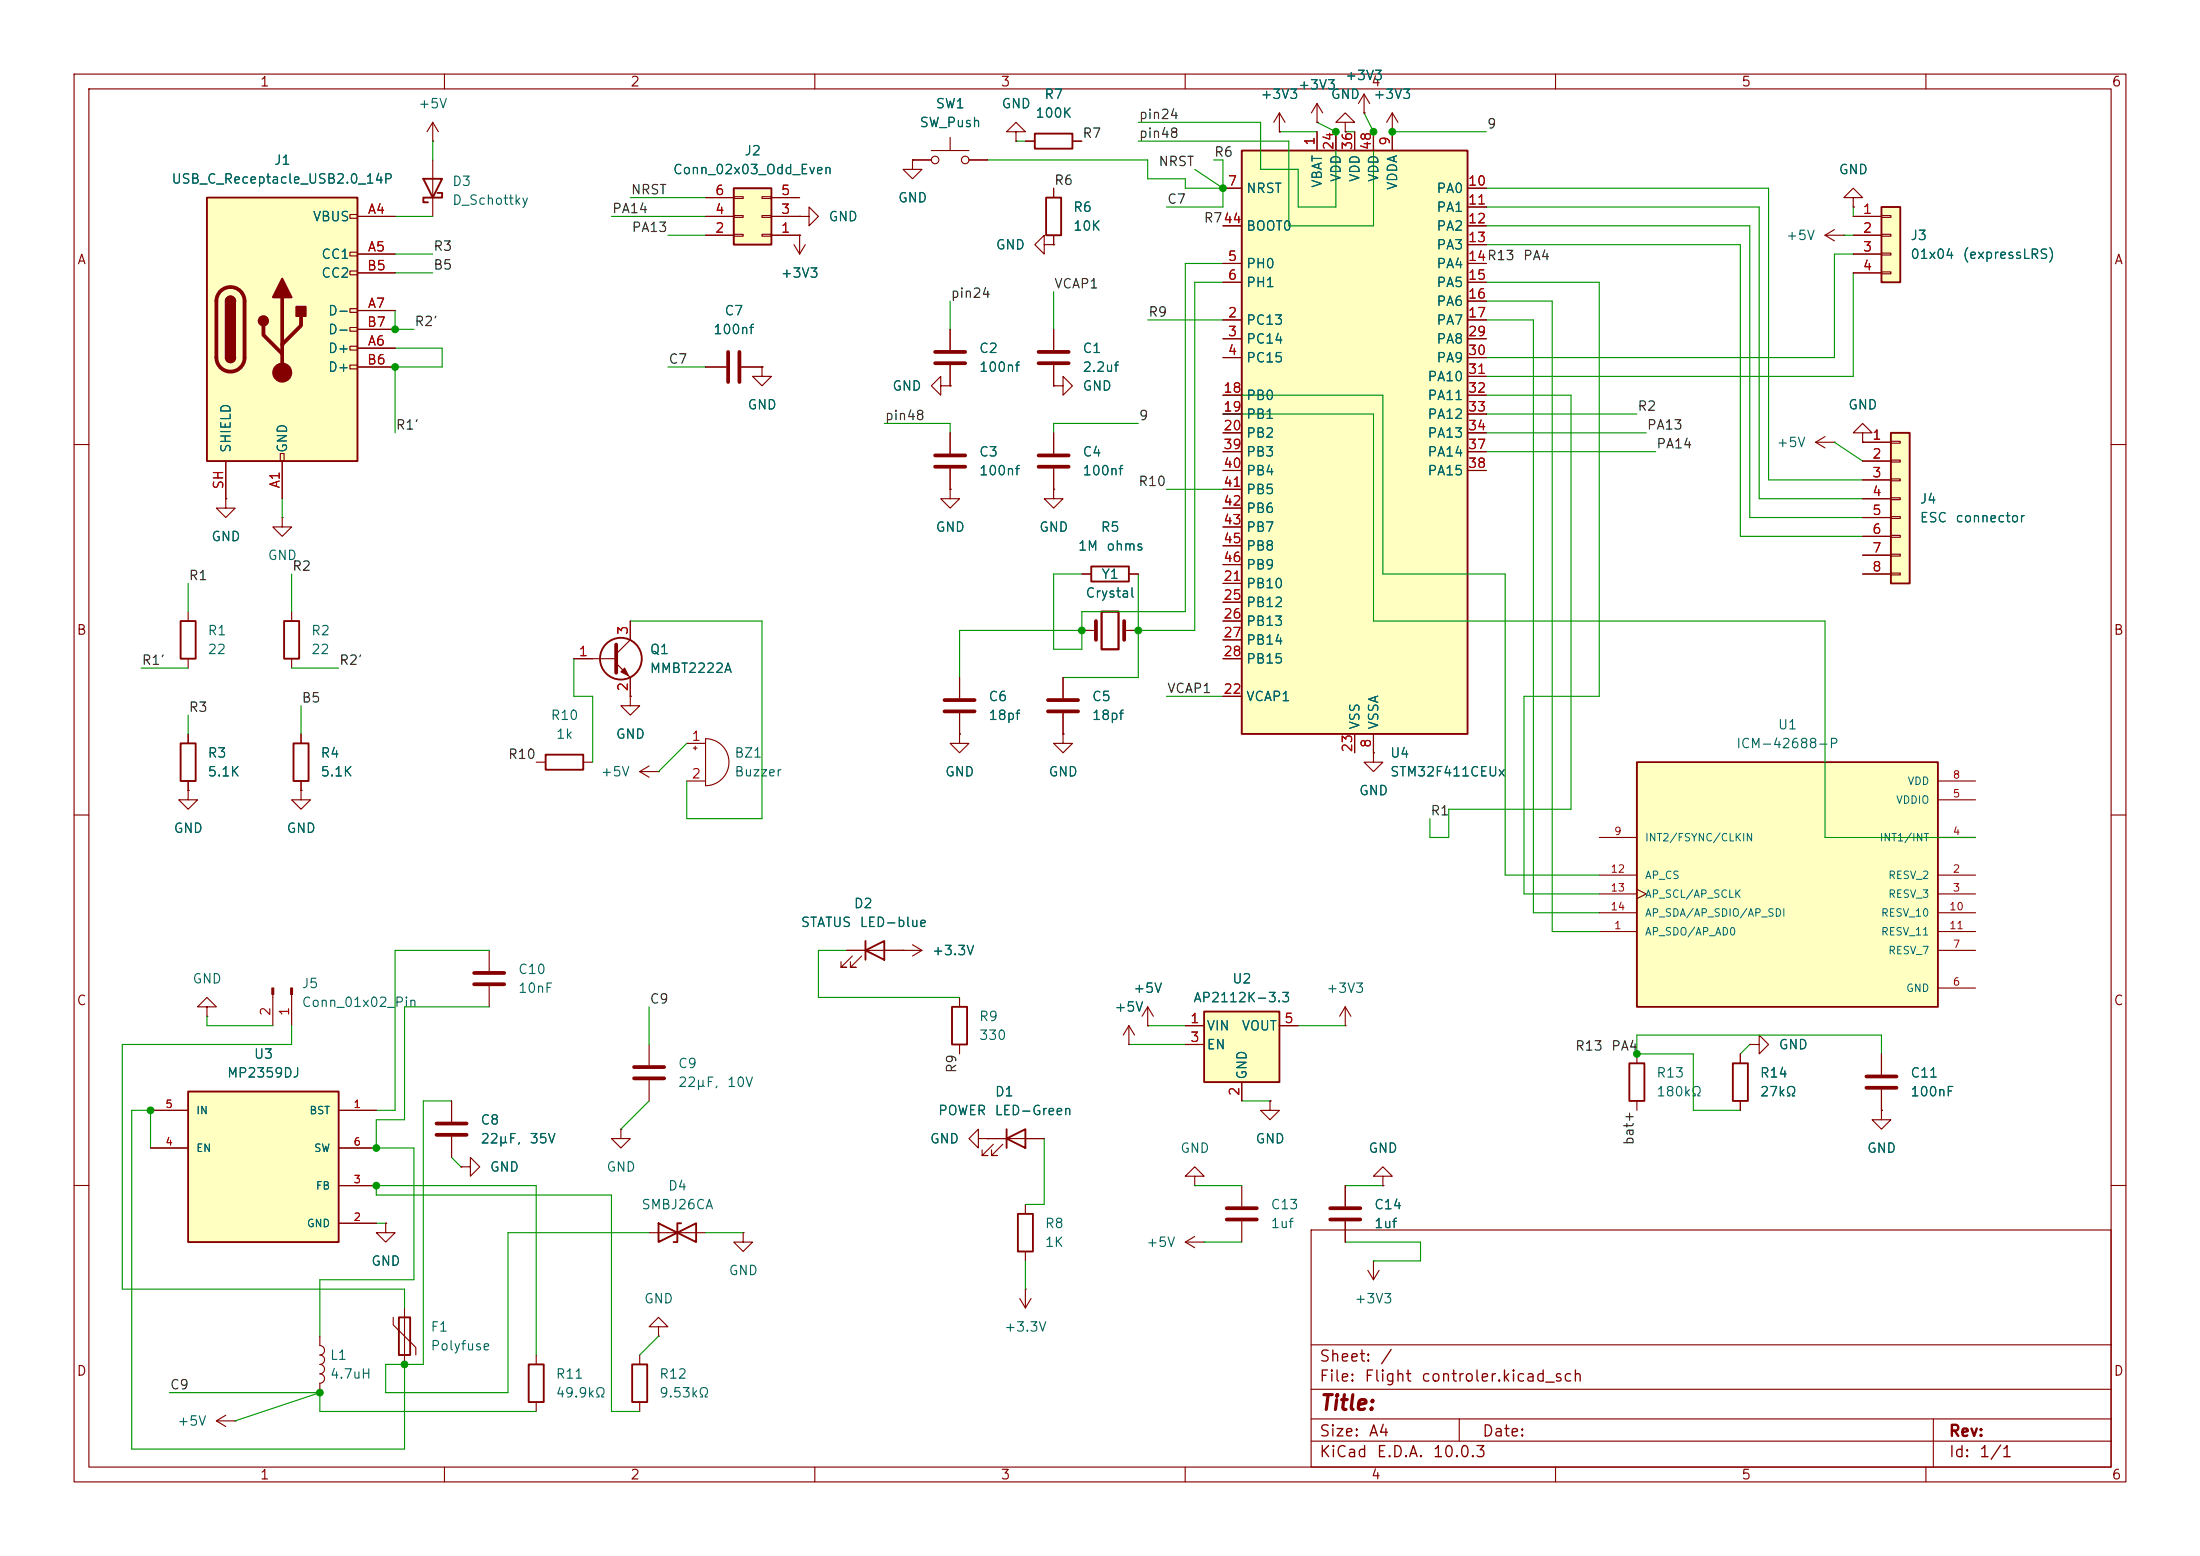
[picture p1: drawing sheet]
<svg xmlns="http://www.w3.org/2000/svg" width="297mm" height="210mm" viewBox="0 0 297 210" stroke-linecap="round" stroke-linejoin="round" font-family="sans-serif">
<g fill="none" stroke="#840000" stroke-width=".15">
<path d="M10 10h277v190h-277zM12 12h273v186h-273zM60 10v2M110 10v2M160 10v2M210 10v2M260 10v2M10 60h2M285 60h2M10 110h2M285 110h2M10 160h2"/>
<path d="M177 166h108v32h-108zM285 160h2M60 198v2M110 198v2M160 198v2M177 194.5h108M177 191.5h108M177 187.5h108M177 181.5h108M197 191.5v3M210 198v2M260 198v2"/>
<path d="M261 191.5v6.5"/>
</g>
<path d="M254 27.9h2.5v10.2h-2.5z" fill="#ffffc2"/>
<path d="M254 27.9h2.5v10.2h-2.5z" fill="none" stroke="#840000" stroke-width=".25"/>
<path d="M250.2 29.2h3.8M250.2 31.8h3.8M250.2 34.3h3.8M250.2 36.8h3.8M254 29.1h1.3v.2h-1.3zM254 31.6h1.3v.3h-1.3zM254 34.2h1.3v.2h-1.3zM254 36.7h1.3v.3h-1.3z" fill="none" stroke="#840000" stroke-width=".15"/>
<path d="M162.6 136.5h10.1v9.6h-10.1z" fill="#ffffc2"/>
<path d="M162.6 136.5h10.1v9.6h-10.1z" fill="none" stroke="#840000" stroke-width=".25"/>
<path d="M160 138.4h2.6M172.7 138.4h2.6M160 141h2.6M167.6 146.1v2.5" fill="none" stroke="#840000" stroke-width=".15"/>
<path d="M25.4 147.3h20.3v20.3h-20.3z" fill="#ffffc2"/>
<path d="M25.4 147.3h20.3v20.3h-20.3zM71.4 184.2h2v5h-2z" fill="none" stroke="#840000" stroke-width=".25"/>
<g fill="none" stroke="#840000" stroke-width=".15">
<path d="M107.2 33l.7 1.3M107.9 31.8h.1M107.9 29.2h1.3v-1.3l1.3 1.3-1.3 1.3v-1.3M107.9 29.2h.1M107.9 31.8v2.5M108.7 33l-.8 1.3M152.4 138.4l-.8 1.3M152.4 138.4l.8 1.3M152.4 138.4v2.6M154.9 138.4h.1M154.9 135.9l-.7 1.3M154.9 135.9l.8 1.3"/>
<path d="M154.9 135.9v2.5M181.6 138.4h.1M181.6 135.9l-.8 1.3M181.6 135.9l.8 1.3M181.6 135.9v2.5M20.3 149.9h5.1M20.3 154.9h5.1M45.7 149.9h5.1M45.7 154.9h5.1M152.4 141h.1M45.7 165.1h5.1M45.7 160h5.1"/>
<path d="M52.1 165.1v1.3h1.2l-1.2 1.2-1.3-1.2h1.3M52.1 165.1h.1M160 167.6l1.3 .8M160 167.6h2.6M161.3 166.9l-1.3 .7M162.6 167.6h.1M29.2 191.8l1.3 .7M29.2 191.8h2.5M30.5 191l-1.3 .8M31.7 191.8h.1M43.2 180.3v1.3a.64 .64 0 0 1 .6 .6 .64 .64 0 0 1-.6 .7 .64 .64 0 0 1 .6 .6 .64 .64 0 0 1-.6 .7 .64 .64 0 0 1 .6 .6 .64 .64 0 0 1-.6 .6 .64 .64 0 0 1 .6 .7 .64 .64 0 0 1-.6 .6v1.3M72.4 182.9v1.3"/>
<path d="M72.4 189.2v1.3"/>
</g>
<path d="M99.1 25.4h5v7.6h-5z" fill="#ffffc2"/>
<path d="M99.1 25.4h5v7.6h-5zM220 143.5h2v5.1h-2z" fill="none" stroke="#840000" stroke-width=".25"/>
<g fill="none" stroke="#840000" stroke-width=".15">
<path d="M128.3 18.5v1.8M95.2 31.8h3.9M95.2 29.2h3.9M95.2 26.7h3.9M99.1 31.6h1.2v.3h-1.2zM99.1 29.1h1.2v.2h-1.2zM99.1 26.5h1.2v.3h-1.2zM102.9 31.6h1.2v.3h-1.2zM102.9 29.1h1.2v.2h-1.2zM102.9 26.5h1.2v.3h-1.2zM104.1 31.8h3.8M104.1 29.2h3.8"/>
<path d="M104.1 26.7h3.8M123.2 21.6v1.3h1.3l-1.3 1.2-1.3-1.2h1.3M123.2 21.6h.1M123.2 21.6h2.5M125.7 20.3h5.1M130.8 21.6h2.5M95.2 49.5h2.8M100.1 49.5h2.8M127 52.1v-1.3l-1.3 1.3 1.3 1.2v-1.2h1.3M128.3 52.1h.1M128.3 44.5v2.7M128.3 49.3v2.8"/>
<path d="M143.5 99.1v1.2h1.3l-1.3 1.3-1.3-1.3h1.3M143.5 99.1h.1M143.5 91.4v2.8M143.5 96.3v2.8M185.4 101.6v1.3h1.3l-1.3 1.2-1.3-1.2h1.3M185.4 101.6h.1M161.3 158.8h1.3l-1.3-1.3-1.3 1.3h1.3v1.2M221 142.2v1.3M221 148.6v1.3M161.3 160h.1"/>
<circle cx="126.2" cy="21.6" r=".51"/>
<circle cx="130.3" cy="21.6" r=".51"/>
</g>
<path d="M98.3 47.5v4.1M99.8 47.5v4.1M126.2 47.5h4.1M126.2 49h4.1M141.5 94.5h4M141.5 96h4" fill="none" stroke="#840000" stroke-width=".51"/>
<path d="M221 102.9h40.6v33h-40.6z" fill="#ffffc2"/>
<path d="M57.1 24.1h2.6l-1.3 2.6zM59.1 26h.6v.7h-2.6v.6h.7M24.4 83.8h2v5.1h-2zM38.4 83.8h2v5.1h-2zM221 102.9h40.6v33h-40.6zM233.9 143.5h2.1v5.1h-2.1z" fill="none" stroke="#840000" stroke-width=".25"/>
<g fill="none" stroke="#840000" stroke-width=".15">
<path d="M58.4 19.1h.1M58.4 16.5v2.6M58.4 16.5l-.7 1.3M58.4 16.5l.8 1.3M58.4 21.6v7.6M102.9 49.5v1.3h1.2l-1.2 1.3-1.3-1.3h1.3M102.9 49.5h.1M30.5 67.3v1.3h1.2l-1.2 1.3-1.3-1.3h1.3M30.5 67.3h.1M38.1 69.9v1.2h1.3l-1.3 1.3-1.3-1.3h1.3M38.1 69.9h.1M25.4 82.6v1.2"/>
<path d="M25.4 88.9v1.3M39.4 82.6v1.2M39.4 88.9v1.3M215.9 118.1h5.1M215.9 113h5.1M261.6 118.1h5.1M261.6 113h5.1M261.6 108h5.1M261.6 105.4h5.1M215.9 125.7h5.1M215.9 120.7h5.1M215.9 123.2h5.1"/>
<path d="M221 120l1.2 .7-1.2 .6M261.6 125.7h5.1M261.6 120.7h5.1M261.6 133.4h5.1M261.6 128.3h5.1M261.6 123.2h5.1M171.4 148.6v1.3h1.3l-1.3 1.2-1.2-1.2h1.2M171.4 148.6h.1M186.7 158.8h1.3l-1.3-1.3-1.3 1.3h1.3v1.2M234.9 142.2v1.3M234.9 148.6v1.3M236.2 141h1.3v-1.3l1.3 1.3-1.3 1.2v-1.2"/>
<path d="M236.2 141h.1M254 149.9v1.2h1.3l-1.3 1.3-1.3-1.3h1.3M254 149.9h.1M254 142.2v2.8M254 147.1v2.8M167.6 160v2.8M167.6 164.8v2.8M181.6 160v2.8M181.6 164.8v2.8M186.7 160h.1"/>
</g>
<path d="M252 145.3h4M252 146.8h4M165.6 163.1h4.1M165.6 164.6h4.1M179.6 163.1h4M179.6 164.6h4" fill="none" stroke="#840000" stroke-width=".51"/>
<path d="M27.9 26.7h20.4v35.5h-20.4z" fill="#ffffc2"/>
<g fill="none" stroke="#840000" stroke-width=".15">
<path d="M47.2 29h1.1v.5h-1.1zM47.2 34h1.1v.5h-1.1zM47.2 36.6h1.1v.5h-1.1zM48.3 29.2h5M48.3 34.3h5M48.3 36.8h5M142.2 25.4v1.3M142.2 31.8v1.2M250.2 26.7h1.3l-1.3-1.3-1.3 1.3h1.3v1.2M250.2 27.9h.1M47.2 41.7h1.1v.5h-1.1zM47.2 44.2h1.1v.5h-1.1z"/>
<path d="M47.2 46.7h1.1v.5h-1.1zM47.2 49.3h1.1v.5h-1.1zM48.3 47h5M48.3 41.9h5M48.3 49.5h5M48.3 44.5h5M128.3 58.4v2.8M30.5 62.2v5.1M37.8 61.2h.6v1h-.6zM38.1 62.2v5.1M128.3 66v1.3h1.2l-1.2 1.3-1.3-1.3h1.3M128.3 66h.1"/>
<path d="M128.3 63.2v2.8M129.5 99.1v1.2h1.3l-1.3 1.3-1.2-1.3h1.2M129.5 99.1h.1M129.5 91.4v2.8M129.5 96.3v2.8M114.3 128.3h10.2M115.1 129l-1.6 1.6h.8h-.8v-.8M116.3 129l-1.5 1.6h.8h-.8v-.8M121.9 128.3h.1M123.2 127.5l1.3 .8M124.5 128.3l-1.3 .7M129.5 134.6v1.3"/>
<path d="M129.5 141v1.2"/>
</g>
<path d="M27.9 26.7h20.4v35.5h-20.4zM141.2 26.7h2.1v5.1h-2.1zM30.5 40.6a.64 .64 0 0 1 .6-.6 .64 .64 0 0 1 .6 .6M30.5 48.3a.64 .64 0 0 0 .6 .6 .64 .64 0 0 0 .6-.6M116.8 128.3l2.6-1.3v2.5zM116.8 127v2.5M128.5 135.9h2.1v5.1h-2.1z" fill="none" stroke="#840000" stroke-width=".25"/>
<path d="M29.8 39.3a1.9 1.9 0 0 1 2-.4 1.9 1.9 0 0 1 1.2 1.7v7.7a1.91 1.91 0 0 1-1.9 1.9 1.91 1.91 0 0 1-1.9-1.9v-7.7a1.9 1.9 0 0 1 .6-1.3zM35.6 43.9v1.3l2.5 2.6M38.1 40.1v10.2M40.6 42.7v1.2l-2.5 2.6M126.2 61.5h4.1M126.2 63h4.1M127.5 94.5h4.1M127.5 96h4.1" fill="none" stroke="#840000" stroke-width=".51"/>
<g fill="#840000" stroke="#840000" stroke-width=".25">
<path d="M30.5 40.6h1.2v7.7h-1.2z"/>
<path d="M30.7 40.2a.64 .64 0 0 1 .7-.1 .64 .64 0 0 1 .3 .5h-1.2z"/>
<path d="M30.5 48.3h1.2a.64 .64 0 0 1-.6 .6 .64 .64 0 0 1-.6-.6z"/>
<path d="M38.1 37.6l1.3 2.5h-2.6z"/>
<path d="M40 41.4h1.3v1.3h-1.3z"/>
<circle cx="35.6" cy="43.3" r=".63"/>
</g>
<circle cx="38.1" cy="50.3" r="1.27" fill="#840000" stroke="#840000" stroke-width=".15"/>
<path d="M255.3 58.4h2.5v20.3h-2.5z" fill="#ffffc2"/>
<g fill="none" stroke="#840000" stroke-width=".25">
<path d="M139.7 18h5.1v2.1h-5.1zM255.3 58.4h2.5v20.3h-2.5zM24.4 100.3h2v5.1h-2zM39.6 100.3h2.1v5.1h-2.1zM135.9 153.7l2.5-1.3v2.5zM135.9 152.4v2.5M137.4 163.8h2v5.1h-2z"/>
<circle cx="83.8" cy="88.9" r="2.82"/>
</g>
<g fill="none" stroke="#840000" stroke-width=".15">
<path d="M137.2 17.8h1.2l-1.2-1.3-1.3 1.3h1.3v1.3M137.2 19.1h.1M138.4 19.1h1.3M144.8 19.1h1.2M172.7 17.8h.1M172.7 15.2l-.7 1.3M172.7 15.2l.8 1.3M172.7 15.2v2.6M177.8 16.5h.1M177.8 14l-.8 1.2M177.8 14l.8 1.2M177.8 14v2.5"/>
<path d="M181.6 16.5h1.3l-1.3-1.3-1.3 1.3h1.3v1.3M181.6 17.8h.1M184.1 15.2h.1M184.1 12.7l-.7 1.3M184.1 12.7l.8 1.3M184.1 12.7v2.5M188 17.8h.1M188 15.2l-.8 1.3M188 15.2l.7 1.3M188 15.2v2.6M141 33v-1.2l-1.3 1.2 1.3 1.3v-1.3h1.2M142.2 33h.1"/>
<path d="M246.4 31.8l1.2 .7M246.4 31.8h2.5M247.6 31l-1.2 .8M248.9 31.8h.1M245.1 59.7h2.5M245.1 59.7l1.3 .8M246.4 58.9l-1.3 .8M247.6 59.7h.1M251.5 58.4h1.2l-1.2-1.2-1.3 1.2h1.3v1.3M251.5 59.7h.1M251.5 59.7h3.8M255.3 59.6h1.2v.2h-1.2z"/>
<path d="M251.5 62.2h3.8M251.5 64.8h3.8M251.5 67.3h3.8M251.5 69.9h3.8M251.5 72.4h3.8M251.5 74.9h3.8M251.5 77.5h3.8M255.3 62.1h1.2v.3h-1.2zM255.3 64.6h1.2v.3h-1.2zM255.3 67.2h1.2v.2h-1.2zM255.3 69.7h1.2v.3h-1.2zM255.3 72.3h1.2v.2h-1.2z"/>
<path d="M255.3 74.8h1.2v.3h-1.2zM255.3 77.3h1.2v.3h-1.2zM25.4 99.1v1.2M40.6 99.1v1.2M77.5 88.9h5.7M83.2 89.5l1.9 1.9v2.6M85.1 94v1.3h1.3l-1.3 1.2-1.3-1.2h1.3M85.1 94h.1M85.1 83.8v2.6l-1.9 1.9M95.2 99.7a3.2 3.2 0 0 1 3.2 3.2 3.2 3.2 0 0 1-3.2 3.1zM25.4 106.7v1.3h1.3l-1.3 1.2-1.3-1.2h1.3M25.4 106.7h.1"/>
<path d="M25.4 105.4v1.3M40.6 106.7v1.3h1.3l-1.3 1.2-1.2-1.2h1.2M40.6 106.7h.1M40.6 105.4v1.3M86.4 104.1l1.2 .8M86.4 104.1h2.5M87.6 103.4l-1.2 .7M88.9 104.1h.1M92.7 100.3h2.5M92.7 105.4h2.5M93.6 101h.5M93.9 100.7v.5"/>
<path d="M27.9 135.9h1.3l-1.3-1.3-1.2 1.3h1.2v1.3M27.9 137.2h.1M36.8 134.2v4.2M39.4 134.2v4.2M66 128.3v2.8M66 133.1v2.8M132.1 153.7v-1.3l-1.3 1.3 1.3 1.2v-1.2h1.2M133.3 153.7h.1M133.3 153.7h7.7M134.1 154.4l-1.5 1.6h.7h-.7v-.8M135.4 154.4l-1.5 1.6h.7h-.7v-.8M137.7 175.3l.7 1.2"/>
<path d="M138.4 174h.1M138.4 162.6v1.2M138.4 168.9v1.3M138.4 174v2.5M139.2 175.3l-.8 1.2M184.7 171.5l.7 1.2M185.4 170.2h.1M185.4 170.2v2.5M186.2 171.5l-.8 1.2"/>
</g>
<path d="M83.2 87v3.8M64 131.3h4.1M64 132.8h4.1" fill="none" stroke="#840000" stroke-width=".51"/>
<g fill="#840000" stroke="#840000" stroke-width=".15">
<path d="M83.8 90.7l.5-.5 .5 1z"/>
<path d="M39.2 133.4h.3v.8h-.3z"/>
<path d="M36.7 133.4h.3v.8h-.3z"/>
</g>
<path d="M167.6 20.3h30.5v78.8h-30.5z" fill="#ffffc2"/>
<path d="M167.6 20.3h30.5v78.8h-30.5zM147.3 76.5h5.1v2h-5.1zM73.7 101.9h5v2h-5zM53.8 177.8h1.6v5.1h-1.6zM88.9 165.1v2.5l5.1-2.5v2.5zM91.9 165.1h-.5v2.5h-.5M85.3 184.2h2.1v5h-2.1z" fill="none" stroke="#840000" stroke-width=".25"/>
<g fill="none" stroke="#840000" stroke-width=".15">
<path d="M137.2 19.1h.1M138.4 19.1h1.3M144.8 19.1h1.2M172.7 17.8h.1M177.8 16.5h.1M177.8 17.8v2.5M180.3 17.8v2.5M181.6 17.8h.1M182.9 17.8v2.5M184.1 15.2h.1M185.4 17.8v2.5M188 17.8h.1"/>
<path d="M188 17.8v2.5M48.3 29.2h5M48.3 34.3h5M48.3 36.8h5M95.2 29.2h3.9M95.2 31.8h3.9M95.2 26.7h3.9M104.1 29.2h3.8M104.1 31.8h3.8M104.1 26.7h3.8M107.9 31.8h.1M107.9 29.2h.1"/>
<path d="M123.2 21.6h.1M123.2 21.6h2.5M130.8 21.6h2.5M142.2 33h.1M142.2 25.4v1.3M142.2 31.8v1.2M165.1 35.6h2.5M165.1 38.1h2.5M165.1 25.4h2.5M165.1 30.5h2.5M198.1 35.6h2.6M198.1 38.1h2.6"/>
<path d="M198.1 25.4h2.6M198.1 27.9h2.6M198.1 30.5h2.6M198.1 33h2.6M250.2 27.9h.1M250.2 29.2h3.8M250.2 31.8h3.8M250.2 34.3h3.8M250.2 36.8h3.8M48.3 49.5h5M48.3 47h5M48.3 41.9h5"/>
<path d="M48.3 44.5h5M95.2 49.5h2.8M100.1 49.5h2.8M102.9 49.5h.1M128.3 52.1h.1M128.3 44.5v2.7M128.3 49.3v2.8M128.3 58.4v2.8M142.2 52.1h1.3v-1.3l1.3 1.3-1.3 1.2v-1.2M142.2 52.1h.1M142.2 44.5v2.7M142.2 49.3v2.8"/>
<path d="M142.2 58.4v2.8M165.1 43.2h2.5M165.1 45.7h2.5M165.1 48.3h2.5M165.1 53.3h2.5M165.1 55.9h2.5M165.1 58.4h2.5M198.1 43.2h2.6M198.1 45.7h2.6M198.1 48.3h2.6M198.1 40.6h2.6M198.1 53.3h2.6"/>
<path d="M198.1 55.9h2.6M198.1 58.4h2.6M198.1 50.8h2.6M251.5 59.7h.1M251.5 59.7h3.8M30.5 67.3h.1M30.5 62.2v5.1M38.1 62.2v5.1M128.3 66h.1M128.3 63.2v2.8M142.2 66v1.3h1.3l-1.3 1.3-1.2-1.3h1.2M142.2 66h.1"/>
<path d="M142.2 63.2v2.8M146 77.5h1.3M152.4 77.5h1.3M165.1 78.7h2.5M165.1 61h2.5M165.1 63.5h2.5M165.1 66h2.5M165.1 68.6h2.5M165.1 71.1h2.5M165.1 73.7h2.5M165.1 76.2h2.5M198.1 61h2.6"/>
<path d="M198.1 63.5h2.6M251.5 77.5h3.8M251.5 62.2h3.8M251.5 64.8h3.8M251.5 67.3h3.8M251.5 69.9h3.8M251.5 72.4h3.8M251.5 74.9h3.8M25.4 99.1v1.2M40.6 99.1v1.2M77.5 88.9h2.5M85.1 94h.1"/>
<path d="M85.1 83.8v2.6M85.1 91.4v2.6M129.5 99.1h.1M129.5 91.4v2.8M129.5 96.3v2.8M143.5 99.1h.1M143.5 91.4v2.8M143.5 96.3v2.8M146 85.1h2M151.8 85.1h1.9M165.1 94h2.5M165.1 81.3h2.5"/>
<path d="M165.1 83.8h2.5M165.1 86.4h2.5M165.1 88.9h2.5M182.9 99.1v2.5M185.4 99.1v2.5M25.4 106.7h.1M25.4 105.4v1.3M40.6 106.7h.1M40.6 105.4v1.3M72.4 102.9h1.3M78.7 102.9h1.3M185.4 101.6h.1"/>
<path d="M114.3 128.3h2.5M119.4 128.3h2.5M121.9 128.3h.1M154.9 138.4h.1M160 138.4h2.6M172.7 138.4h2.6M20.3 149.9h5.1M20.3 154.9h5.1M45.7 149.9h5.1M45.7 154.9h5.1M61 148.6v2.8M61 153.4v2.8"/>
<path d="M62.2 157.5h1.3v-1.3l1.3 1.3-1.3 1.3v-1.3M62.2 157.5h.1M83.8 152.4v1.3h1.3l-1.3 1.2-1.3-1.2h1.3M83.8 152.4h.1M87.6 141v2.8M87.6 145.8v2.8M133.3 153.7h.1M133.3 153.7h2.6M138.4 153.7h2.6M152.4 141h.1M160 141h2.6M167.6 146.1v2.5"/>
<path d="M171.4 148.6h.1M234.9 142.2v1.3M234.9 148.6v1.3M236.2 141h.1M254 149.9h.1M254 142.2v2.8M254 147.1v2.8M45.7 165.1h5.1M45.7 160h5.1M52.1 165.1h.1M53.1 177.8v1l3 3.1v1M54.6 176.5v7.7"/>
<path d="M87.6 166.4h7.6M88.9 179.1h1.3l-1.3-1.3-1.3 1.3h1.3v1.2M100.3 166.4v1.2h1.3l-1.3 1.3-1.2-1.3h1.2M100.3 166.4h.1M181.6 160v2.8M181.6 164.8v2.8M186.7 160h.1M86.4 182.9v1.3M86.4 189.2v1.3M88.9 180.3h.1"/>
</g>
<path d="M140.2 47.5h4.1M140.2 49h4.1M140.2 61.5h4.1M140.2 63h4.1M148 83.8v2.6M151.8 83.8v2.6M58.9 151.6h4.1M58.9 153.2h4.1M85.6 144h4.1M85.6 145.5h4.1" fill="none" stroke="#840000" stroke-width=".51"/>
<path d="M148.7 82.6h2.3v5h-2.3z" fill="none" stroke="#840000" stroke-width=".3"/>
<g fill="none" stroke="#009600" stroke-width=".15">
<path d="M58.4 19.1v2.5M137.2 19.1h1.2M153.7 16.5h16.5v6.4h5.1v5h5v-10.1l-2.5-1.3M172.7 17.8h5.1M181.6 17.8h1.3M184.1 15.2l1.3 2.6v12.7h-11.4v-11.4h-20.3M188 17.8h12.7M53.3 34.3h5.1M53.3 29.2h5.1M53.3 36.8h5.1M82.5 29.2h12.7M85.1 26.7h10.1"/>
<path d="M90.2 31.8h5M133.3 21.6h21.6v2.5h5.1v1.3h5.1l-3.8-2.5M142.2 39.4v5.1M163.8 21.6h1.3v6.3h-7.6M165.1 35.6h-5.1v47h-14v5h-3.8v-10.1h3.8M165.1 38.1h-3.8v47h-7.6M200.7 33h34.2v39.4h16.6M200.7 30.5h35.5v39.4h15.3M200.7 25.4h38.1v39.4h12.7M200.7 27.9h36.8v39.4h14M200.7 38.1h15.2v55.9h-10.2v26.7h10.2M248.9 31.8h1.3"/>
<path d="M250.2 34.3h-2.6v14h-46.9M250.2 27.9v1.3M250.2 36.8v14h-49.5M53.3 47h6.4v2.5h-6.4v8.9M53.3 41.9v2.6h2.6M90.2 49.5h5M119.4 57.2h8.9v1.2M128.3 40.6v3.9M153.7 57.2h-11.5v1.2M154.9 43.2h10.2M165.1 55.9h20.3v27.9h61v29.2h20.3M165.1 53.3h21.6v24.2h16.5v40.6h12.7"/>
<path d="M200.7 43.2h6.3v80h8.9M200.7 55.9h20.3M200.7 58.4h21.5M200.7 53.3h11.4v55.9h-16.5v3.8h-2.6v-2.5M200.7 40.6h8.8v85.1h6.4M247.6 59.7l3.9 2.5M25.4 78.7v3.9M38.1 67.3v2.6M39.4 77.5v5.1M153.7 77.5v13.9h-10.2M157.5 66h7.6M200.7 61h22.8"/>
<path d="M19 90.2h6.4M25.4 96.5v2.6M39.4 90.2h6.3M40.6 95.3v3.8M77.5 88.9v5.1h2.5v8.9M85.1 83.8h17.8v26.7h-10.2v-5.1M146 85.1h-16.5v6.3M157.5 94h7.6M92.7 100.3l-3.8 3.8M27.9 137.2v1.2h8.9M39.4 138.4v2.6h-22.9v33h38.1v2.5M66 128.3h-12.7v21.6h-2.5"/>
<path d="M66 135.9h-11.4v15.2h-3.8v3.8h5.1v17.8h-12.7v7.6M87.6 135.9v5.1M114.3 128.3h-3.8v6.3h19M154.9 138.4h5.1M175.3 138.4h6.3M20.3 154.9v-5h-2.5v45.7h36.8v-11.4M61 148.6h-3.9v35.6h-5v3.8h16.5v-21.6h19M61 156.2l1.2 1.3M87.6 148.6l-3.8 3.8M141 153.7v8.9h-2.6M152.4 141h7.6M167.6 148.6h3.8"/>
<path d="M236.2 141l-1.3 1.2M254 142.2v-2.5h-33v2.5h7.6v7.7h6.3M50.8 165.1h1.3M95.2 166.4h5.1M138.4 170.2v3.8M161.3 160h6.3M162.6 167.6h5M181.6 167.6h10.2v2.6h-6.4M181.6 160h5.1M22.9 188h20.3M43.2 188v2.5h29.2M43.2 188l-11.5 3.8"/>
<path d="M72.4 182.9v-22.9h-21.6v1.3h31.7v29.2h3.9M88.9 180.3l-2.5 2.6"/>
</g>
<g fill="#009600" stroke="#009600" stroke-width=".14">
<circle cx="221" cy="142.2" r=".46"/>
<circle cx="185.4" cy="17.8" r=".46"/>
<circle cx="188" cy="17.8" r=".46"/>
<circle cx="180.3" cy="17.8" r=".46"/>
<circle cx="165.1" cy="25.4" r=".46"/>
<circle cx="53.3" cy="49.5" r=".46"/>
<circle cx="53.3" cy="44.5" r=".46"/>
<circle cx="146" cy="85.1" r=".46"/>
<circle cx="153.7" cy="85.1" r=".46"/>
<circle cx="54.6" cy="184.2" r=".46"/>
<circle cx="20.3" cy="149.9" r=".46"/>
<circle cx="50.8" cy="160" r=".46"/>
<circle cx="43.2" cy="188" r=".46"/>
<circle cx="50.8" cy="154.9" r=".46"/>
</g>
<text font-size="2" fill="#840000" x="178" y="190.8">Title:</text>
<g font-size="1.5" fill="#840000">
<text x="178" y="184.2">Sheet:</text>
<text x="186.2" y="184.2">/</text>
<text x="178" y="186.9">File:</text>
<text x="184.1" y="186.9">Flight</text>
<text x="191.7" y="186.9">controler.kicad_sch</text>
<text x="178" y="197.1">KiCad</text>
<text x="178" y="194.3">Size:</text>
<text x="184.7" y="194.3">A4</text>
<text x="185.7" y="197.1">E.D.A.</text>
<text x="193.3" y="197.1">10.0.3</text>
<text x="200" y="194.3">Date:</text>
<text x="263" y="194.3">Rev:</text>
<text x="263" y="197.1">Id:</text>
<text x="267.1" y="197.1">1/1</text>
</g>
<g font-size="1.3" fill="#840000">
<text x="35" y="12">1</text>
<text x="85" y="12">2</text>
<text x="135" y="12">3</text>
<text x="185" y="12">4</text>
<text x="235" y="12">5</text>
<text x="285" y="12">6</text>
<text x="10.3" y="36">A</text>
<text x="285.3" y="36">A</text>
<text x="10.3" y="86">B</text>
<text x="285.3" y="86">B</text>
<text x="10.3" y="136">C</text>
<text x="285.3" y="136">C</text>
<text x="10.3" y="186">D</text>
<text x="285.3" y="186">D</text>
<text x="35" y="200">1</text>
<text x="85" y="200">2</text>
<text x="135" y="200">3</text>
<text x="185" y="200">4</text>
<text x="235" y="200">5</text>
<text x="285" y="200">6</text>
</g>
<g font-size="1.3" fill="#006464">
<text x="181.5" y="11.1">+3V3</text>
<text x="56.4" y="14.9">+5V</text>
<text x="124.1" y="17.5">SW_Push</text>
<text x="126.2" y="14.9">SW1</text>
<text x="135.1" y="14.9">GND</text>
<text x="139.7" y="16.2">100K</text>
<text x="140.9" y="13.7">R7</text>
<text x="170.1" y="13.7">+3V3</text>
<text x="175.2" y="12.4">+3V3</text>
<text x="179.6" y="13.7">GND</text>
<text x="185.3" y="13.7">+3V3</text>
<text x="36.9" y="22.6">J1</text>
<text x="90.8" y="23.8">Conn_02x03_Odd_Even</text>
<text x="100.4" y="21.3">J2</text>
<text x="248.2" y="23.8">GND</text>
<text x="23.1" y="25.1">USB_C_Receptacle_USB2.0_14P</text>
<text x="61" y="25.4">D3</text>
<text x="61" y="28">D_Schottky</text>
<text x="121.2" y="27.6">GND</text>
<text x="144.8" y="28.9">R6</text>
<text x="168.1" y="26.4">NRST</text>
<text x="178.8" y="25.4" transform="rotate(-90 178.8 25.4)">VBAT</text>
<text x="181.3" y="24.7" transform="rotate(-90 181.3 24.7)">VDD</text>
<text x="183.9" y="24.7" transform="rotate(-90 183.9 24.7)">VDD</text>
<text x="186.4" y="24.7" transform="rotate(-90 186.4 24.7)">VDD</text>
<text x="188.9" y="25.7" transform="rotate(-90 188.9 25.7)">VDDA</text>
<text x="193.8" y="26.4">PA0</text>
<text x="193.8" y="28.9">PA1</text>
<text x="42.1" y="30.2">VBUS</text>
<text x="43.3" y="35.3">CC1</text>
<text x="111.8" y="30.2">GND</text>
<text x="134.3" y="34">GND</text>
<text x="144.8" y="31.5">10K</text>
<text x="168.1" y="31.5">BOOT0</text>
<text x="193.8" y="31.5">PA2</text>
<text x="193.8" y="34">PA3</text>
<text x="241" y="32.7">+5V</text>
<text x="257.8" y="32.7">J3</text>
<text x="257.8" y="35.3">01x04</text>
<text x="264.9" y="35.3">(expressLRS)</text>
<text x="43.3" y="37.8">CC2</text>
<text x="105.3" y="37.8">+3V3</text>
<text x="168.1" y="36.5">PH0</text>
<text x="168.1" y="39.1">PH1</text>
<text x="193.8" y="36.5">PA4</text>
<text x="193.8" y="39.1">PA5</text>
<text x="193.8" y="41.6">PA6</text>
<text x="44.2" y="48">D+</text>
<text x="44.2" y="42.9">D-</text>
<text x="44.2" y="45.4">D-</text>
<text x="96.2" y="45.4">100nf</text>
<text x="97.7" y="42.9">C7</text>
<text x="132.1" y="48">C2</text>
<text x="146.1" y="48">C1</text>
<text x="168.1" y="44.2">PC13</text>
<text x="168.1" y="46.7">PC14</text>
<text x="193.8" y="44.2">PA7</text>
<text x="193.8" y="46.7">PA8</text>
<text x="44.2" y="50.5">D+</text>
<text x="120.4" y="53">GND</text>
<text x="132.1" y="50.5">100nf</text>
<text x="146.1" y="53">GND</text>
<text x="146.1" y="50.5">2.2uf</text>
<text x="168.1" y="49.2">PC15</text>
<text x="192.6" y="51.8">PA10</text>
<text x="193.8" y="49.2">PA9</text>
<text x="100.8" y="55.6">GND</text>
<text x="168.1" y="54.3">PB0</text>
<text x="168.1" y="56.9">PB1</text>
<text x="168.1" y="59.4">PB2</text>
<text x="192.6" y="54.3">PA11</text>
<text x="192.6" y="56.9">PA12</text>
<text x="192.6" y="59.4">PA13</text>
<text x="249.4" y="55.6">GND</text>
<text x="31.5" y="61.2" transform="rotate(-90 31.5 61.2)">SHIELD</text>
<text x="39.1" y="61.2" transform="rotate(-90 39.1 61.2)">GND</text>
<text x="132.1" y="61.9">C3</text>
<text x="132.1" y="64.5">100nf</text>
<text x="146.1" y="61.9">C4</text>
<text x="146.1" y="64.5">100nf</text>
<text x="168.1" y="61.9">PB3</text>
<text x="168.1" y="64.5">PB4</text>
<text x="192.6" y="61.9">PA14</text>
<text x="192.6" y="64.5">PA15</text>
<text x="239.8" y="60.7">+5V</text>
<text x="168.1" y="67">PB5</text>
<text x="168.1" y="69.6">PB6</text>
<text x="259.1" y="68.3">J4</text>
<text x="259.1" y="70.8">ESC</text>
<text x="263.9" y="70.8">connector</text>
<text x="28.4" y="73.4">GND</text>
<text x="36.1" y="75.9">GND</text>
<text x="126.2" y="72.1">GND</text>
<text x="140.2" y="72.1">GND</text>
<text x="145.4" y="74.6">1M</text>
<text x="148.5" y="72.1">R5</text>
<text x="149.3" y="74.6">ohms</text>
<text x="168.1" y="72.1">PB7</text>
<text x="168.1" y="74.6">PB8</text>
<text x="168.1" y="77.2">PB9</text>
<text x="146.5" y="81">Crystal</text>
<text x="148.6" y="78.4">Y1</text>
<text x="168.1" y="79.7">PB10</text>
<text x="168.1" y="82.3">PB12</text>
<text x="27.9" y="86.1">R1</text>
<text x="27.9" y="88.6">22</text>
<text x="41.9" y="86.1">R2</text>
<text x="41.9" y="88.6">22</text>
<text x="87.6" y="88.6">Q1</text>
<text x="168.1" y="84.8">PB13</text>
<text x="168.1" y="87.3">PB14</text>
<text x="168.1" y="89.9">PB15</text>
<text x="87.6" y="91.1">MMBT2222A</text>
<text x="133.4" y="95">C6</text>
<text x="147.3" y="95">C5</text>
<text x="168.1" y="95">VCAP1</text>
<text x="74.3" y="97.5">R10</text>
<text x="75" y="100">1k</text>
<text x="83.1" y="100">GND</text>
<text x="133.4" y="97.5">18pf</text>
<text x="147.3" y="97.5">18pf</text>
<text x="183.9" y="98.6" transform="rotate(-90 183.9 98.6)">VSS</text>
<text x="186.4" y="98.6" transform="rotate(-90 186.4 98.6)">VSSA</text>
<text x="234.3" y="101.3">ICM-42688-P</text>
<text x="239.9" y="98.8">U1</text>
<text x="27.9" y="102.6">R3</text>
<text x="27.9" y="105.1">5.1K</text>
<text x="43.2" y="102.6">R4</text>
<text x="43.2" y="105.1">5.1K</text>
<text x="81" y="105.1">+5V</text>
<text x="99.1" y="102.6">BZ1</text>
<text x="99.1" y="105.1">Buzzer</text>
<text x="127.5" y="105.1">GND</text>
<text x="141.5" y="105.1">GND</text>
<text x="183.4" y="107.7">GND</text>
<text x="187.6" y="102.6">U4</text>
<text x="187.6" y="105.1">STM32F411CEUx</text>
<text x="23.4" y="112.7">GND</text>
<text x="38.6" y="112.7">GND</text>
<text x="108" y="125.4">STATUS</text>
<text x="115.2" y="122.9">D2</text>
<text x="116" y="125.4">LED-blue</text>
<text x="69.9" y="131.8">C10</text>
<text x="125.7" y="129.2">+3.3V</text>
<text x="25.9" y="133.1">GND</text>
<text x="40.6" y="133.7">J5</text>
<text x="40.6" y="136.2">Conn_01x02_Pin</text>
<text x="69.9" y="134.3">10nF</text>
<text x="150.4" y="136.9">+5V</text>
<text x="152.9" y="134.3">+5V</text>
<text x="161" y="135.6">AP2112K-3.3</text>
<text x="166.3" y="133.1">U2</text>
<text x="179" y="134.3">+3V3</text>
<text x="34.2" y="143.2">U3</text>
<text x="132.1" y="138.1">R9</text>
<text x="132.1" y="140.7">330</text>
<text x="162.8" y="139.4">VIN</text>
<text x="162.8" y="141.9">EN</text>
<text x="167.5" y="139.4">VOUT</text>
<text x="240" y="141.9">GND</text>
<text x="30.6" y="145.8">MP2359DJ</text>
<text x="91.4" y="144.5">C9</text>
<text x="91.4" y="147">22µF,</text>
<text x="98.1" y="147">10V</text>
<text x="134.2" y="148.3">D1</text>
<text x="168.6" y="145.8" transform="rotate(-90 168.6 145.8)">GND</text>
<text x="223.5" y="145.8">R13</text>
<text x="223.5" y="148.3">180kΩ</text>
<text x="237.5" y="148.3">27kΩ</text>
<text x="237.5" y="145.8">R14</text>
<text x="257.8" y="148.3">100nF</text>
<text x="257.8" y="145.8">C11</text>
<text x="64.8" y="152.1">C8</text>
<text x="64.8" y="154.6">22µF,</text>
<text x="71.4" y="154.6">35V</text>
<text x="125.5" y="154.6">GND</text>
<text x="126.6" y="150.8">POWER</text>
<text x="134.2" y="150.8">LED-Green</text>
<text x="159.3" y="155.9">GND</text>
<text x="169.4" y="154.6">GND</text>
<text x="184.7" y="155.9">GND</text>
<text x="252" y="155.9">GND</text>
<text x="66" y="158.5">GND</text>
<text x="81.8" y="158.5">GND</text>
<text x="90.1" y="161">D4</text>
<text x="86.5" y="163.5">SMBJ26CA</text>
<text x="141" y="166.1">R8</text>
<text x="171.5" y="163.5">C13</text>
<text x="171.5" y="166.1">1uf</text>
<text x="185.4" y="163.5">C14</text>
<text x="185.4" y="166.1">1uf</text>
<text x="50" y="171.2">GND</text>
<text x="98.3" y="172.4">GND</text>
<text x="141" y="168.6">1K</text>
<text x="154.7" y="168.6">+5V</text>
<text x="86.9" y="176.2">GND</text>
<text x="182.8" y="176.2">+3V3</text>
<text x="44.5" y="183.9">L1</text>
<text x="58" y="180">F1</text>
<text x="58" y="182.6">Polyfuse</text>
<text x="135.5" y="180">+3.3V</text>
<text x="44.5" y="186.4">4.7uH</text>
<text x="74.9" y="186.4">R11</text>
<text x="74.9" y="188.9">49.9kΩ</text>
<text x="88.9" y="186.4">R12</text>
<text x="88.9" y="188.9">9.53kΩ</text>
<text x="23.9" y="192.7">+5V</text>
</g>
<g font-size="1.3" fill="#0f0f0f">
<text x="153.7" y="16.4">pin24</text>
<text x="200.7" y="17.7">9</text>
<text x="146" y="18.9">R7</text>
<text x="153.7" y="18.9">pin48</text>
<text x="156.3" y="22.7">NRST</text>
<text x="163.8" y="21.5">R6</text>
<text x="82.5" y="29.1">PA14</text>
<text x="85.1" y="26.5">NRST</text>
<text x="142.2" y="25.3">R6</text>
<text x="157.5" y="27.8">C7</text>
<text x="58.4" y="34.2">R3</text>
<text x="85.2" y="31.6">PA13</text>
<text x="162.4" y="30.4">R744</text>
<text x="205.5" y="35.4">PA4</text>
<text x="58.4" y="36.7">B5</text>
<text x="128.3" y="40.5">pin24</text>
<text x="142.2" y="39.2">VCAP1</text>
<text x="55.9" y="44.3">R2'</text>
<text x="154.9" y="43.1">R9</text>
<text x="90.2" y="49.4">C7</text>
<text x="53.3" y="58.3">R1'</text>
<text x="119.4" y="57">pin48</text>
<text x="153.7" y="57">9</text>
<text x="221" y="55.8">R2</text>
<text x="222.2" y="58.3">PA13</text>
<text x="153.6" y="65.9">R10</text>
<text x="223.5" y="60.8">PA14</text>
<text x="39.4" y="77.3">R2</text>
<text x="25.4" y="78.6">R1</text>
<text x="19" y="90">R1'</text>
<text x="40.6" y="95.1">B5</text>
<text x="45.7" y="90">R2'</text>
<text x="157.5" y="93.9">VCAP1</text>
<text x="25.4" y="96.4">R3</text>
<text x="68.5" y="102.7">R10</text>
<text x="193" y="110.4">R1</text>
<text x="87.6" y="135.8">C9</text>
<text x="212.6" y="142.1">R13</text>
<text x="217.4" y="142.1">PA4</text>
<text x="129.4" y="144.9" transform="rotate(-90 129.4 144.9)">R9</text>
<text x="220.9" y="154.7" transform="rotate(-90 220.9 154.7)">bat+</text>
<text x="22.9" y="187.8">C9</text>
</g>
<g font-size="1.3" fill="#a90000">
<text x="177.8" y="19.8" transform="rotate(-90 177.8 19.8)">1</text>
<text x="180.3" y="20.4" transform="rotate(-90 180.3 20.4)">24</text>
<text x="182.9" y="20.4" transform="rotate(-90 182.9 20.4)">36</text>
<text x="185.4" y="20.4" transform="rotate(-90 185.4 20.4)">48</text>
<text x="187.9" y="19.8" transform="rotate(-90 187.9 19.8)">9</text>
<text x="49.5" y="29.2">A4</text>
<text x="96.4" y="29.2">4</text>
<text x="96.4" y="26.6">6</text>
<text x="105.3" y="29.2">3</text>
<text x="105.3" y="26.6">5</text>
<text x="165.7" y="25.4">7</text>
<text x="198.1" y="25.4">10</text>
<text x="198.1" y="27.9">11</text>
<text x="251.4" y="29.2">1</text>
<text x="49.5" y="34.3">A5</text>
<text x="96.4" y="31.7">2</text>
<text x="105.3" y="31.7">1</text>
<text x="165.1" y="30.5">44</text>
<text x="165.7" y="35.5">5</text>
<text x="198.1" y="30.5">12</text>
<text x="198.1" y="33">13</text>
<text x="198.1" y="35.5">14R13</text>
<text x="198.1" y="35.5">14</text>
<text x="251.4" y="31.7">2</text>
<text x="251.4" y="34.3">3</text>
<text x="49.5" y="36.8">B5</text>
<text x="49.5" y="41.9">A7</text>
<text x="165.7" y="38.1">6</text>
<text x="198.1" y="38.1">15</text>
<text x="198.1" y="40.6">16</text>
<text x="251.4" y="36.8">4</text>
<text x="49.5" y="44.4">B7</text>
<text x="49.5" y="47">A6</text>
<text x="165.7" y="43.2">2</text>
<text x="165.7" y="45.7">3</text>
<text x="198.1" y="43.2">17</text>
<text x="198.1" y="45.7">29</text>
<text x="49.5" y="49.5">B6</text>
<text x="165.1" y="53.3">18</text>
<text x="165.7" y="48.2">4</text>
<text x="198.1" y="48.2">30</text>
<text x="198.1" y="50.8">31</text>
<text x="198.1" y="53.3">32</text>
<text x="165.1" y="55.9">19</text>
<text x="165.1" y="58.4">20</text>
<text x="198.1" y="55.9">33</text>
<text x="198.1" y="58.4">34</text>
<text x="252.7" y="59.7">1</text>
<text x="165.1" y="60.9">39</text>
<text x="165.1" y="63.5">40</text>
<text x="198.1" y="60.9">37</text>
<text x="198.1" y="63.5">38</text>
<text x="252.7" y="62.2">2</text>
<text x="252.7" y="64.7">3</text>
<text x="30.5" y="66.1" transform="rotate(-90 30.5 66.1)">SH</text>
<text x="38.1" y="66" transform="rotate(-90 38.1 66)">A1</text>
<text x="165.1" y="66">41</text>
<text x="165.1" y="68.6">42</text>
<text x="165.1" y="71.1">43</text>
<text x="252.7" y="67.3">4</text>
<text x="252.7" y="69.8">5</text>
<text x="165.1" y="73.6">45</text>
<text x="165.1" y="76.2">46</text>
<text x="252.7" y="72.4">6</text>
<text x="252.7" y="74.9">7</text>
<text x="252.7" y="77.4">8</text>
<text x="165.1" y="78.7">21</text>
<text x="165.1" y="81.3">25</text>
<text x="165.1" y="83.8">26</text>
<text x="78" y="88.9">1</text>
<text x="85.1" y="85.8" transform="rotate(-90 85.1 85.8)">3</text>
<text x="165.1" y="86.3">27</text>
<text x="165.1" y="88.9">28</text>
<text x="85.1" y="93.4" transform="rotate(-90 85.1 93.4)">2</text>
<text x="165.1" y="94">22</text>
<text x="93.3" y="100.3">1</text>
<text x="182.9" y="101.6" transform="rotate(-90 182.9 101.6)">23</text>
<text x="185.4" y="101" transform="rotate(-90 185.4 101)">8</text>
<text x="93.3" y="105.4">2</text>
<text x="36.8" y="137.2" transform="rotate(-90 36.8 137.2)">2</text>
<text x="39.3" y="137.2" transform="rotate(-90 39.3 137.2)">1</text>
<text x="160.6" y="138.4">1</text>
<text x="160.6" y="140.9">3</text>
<text x="173.3" y="138.4">5</text>
<text x="167.6" y="148" transform="rotate(-90 167.6 148)">2</text>
</g>
<g font-size="1" fill="#006464">
<text x="257.4" y="106.2">VDD</text>
<text x="222" y="113.8">INT2/FSYNC/CLKIN</text>
<text x="253.7" y="113.8">INT1/INT</text>
<text x="255.9" y="108.7">VDDIO</text>
<text x="222" y="118.9">AP_CS</text>
<text x="254.8" y="118.9">RESV_2</text>
<text x="222" y="121.4">AP_SCL/AP_SCLK</text>
<text x="222" y="124">AP_SDA/AP_SDIO/AP_SDI</text>
<text x="253.9" y="124">RESV_10</text>
<text x="254.8" y="121.4">RESV_3</text>
<text x="222" y="126.5">AP_SDO/AP_AD0</text>
<text x="253.9" y="126.5">RESV_11</text>
<text x="254.8" y="129">RESV_7</text>
<text x="257.3" y="134.1">GND</text>
<text x="26.4" y="155.7">EN</text>
<text x="26.4" y="150.6">IN</text>
<text x="41.7" y="150.6">BST</text>
<text x="42.3" y="155.7">SW</text>
<text x="42.6" y="160.8">FB</text>
<text x="41.4" y="165.9">GND</text>
</g>
<g font-size="1" fill="#a90000">
<text x="263.5" y="107.9">5</text>
<text x="263.5" y="105.3">8</text>
<text x="217.8" y="113">9</text>
<text x="263.5" y="113">4</text>
<text x="217.3" y="118">12</text>
<text x="263.5" y="118">2</text>
<text x="217.3" y="120.6">13</text>
<text x="217.3" y="123.1">14</text>
<text x="217.8" y="125.7">1</text>
<text x="263.1" y="123.1">10</text>
<text x="263.1" y="125.7">11</text>
<text x="263.5" y="120.6">3</text>
<text x="263.5" y="128.2">7</text>
<text x="263.5" y="133.3">6</text>
<text x="22.2" y="149.8">5</text>
<text x="47.6" y="149.8">1</text>
<text x="22.2" y="154.9">4</text>
<text x="47.6" y="154.9">6</text>
<text x="47.6" y="159.9">3</text>
<text x="47.6" y="165">2</text>
</g>
</svg>
